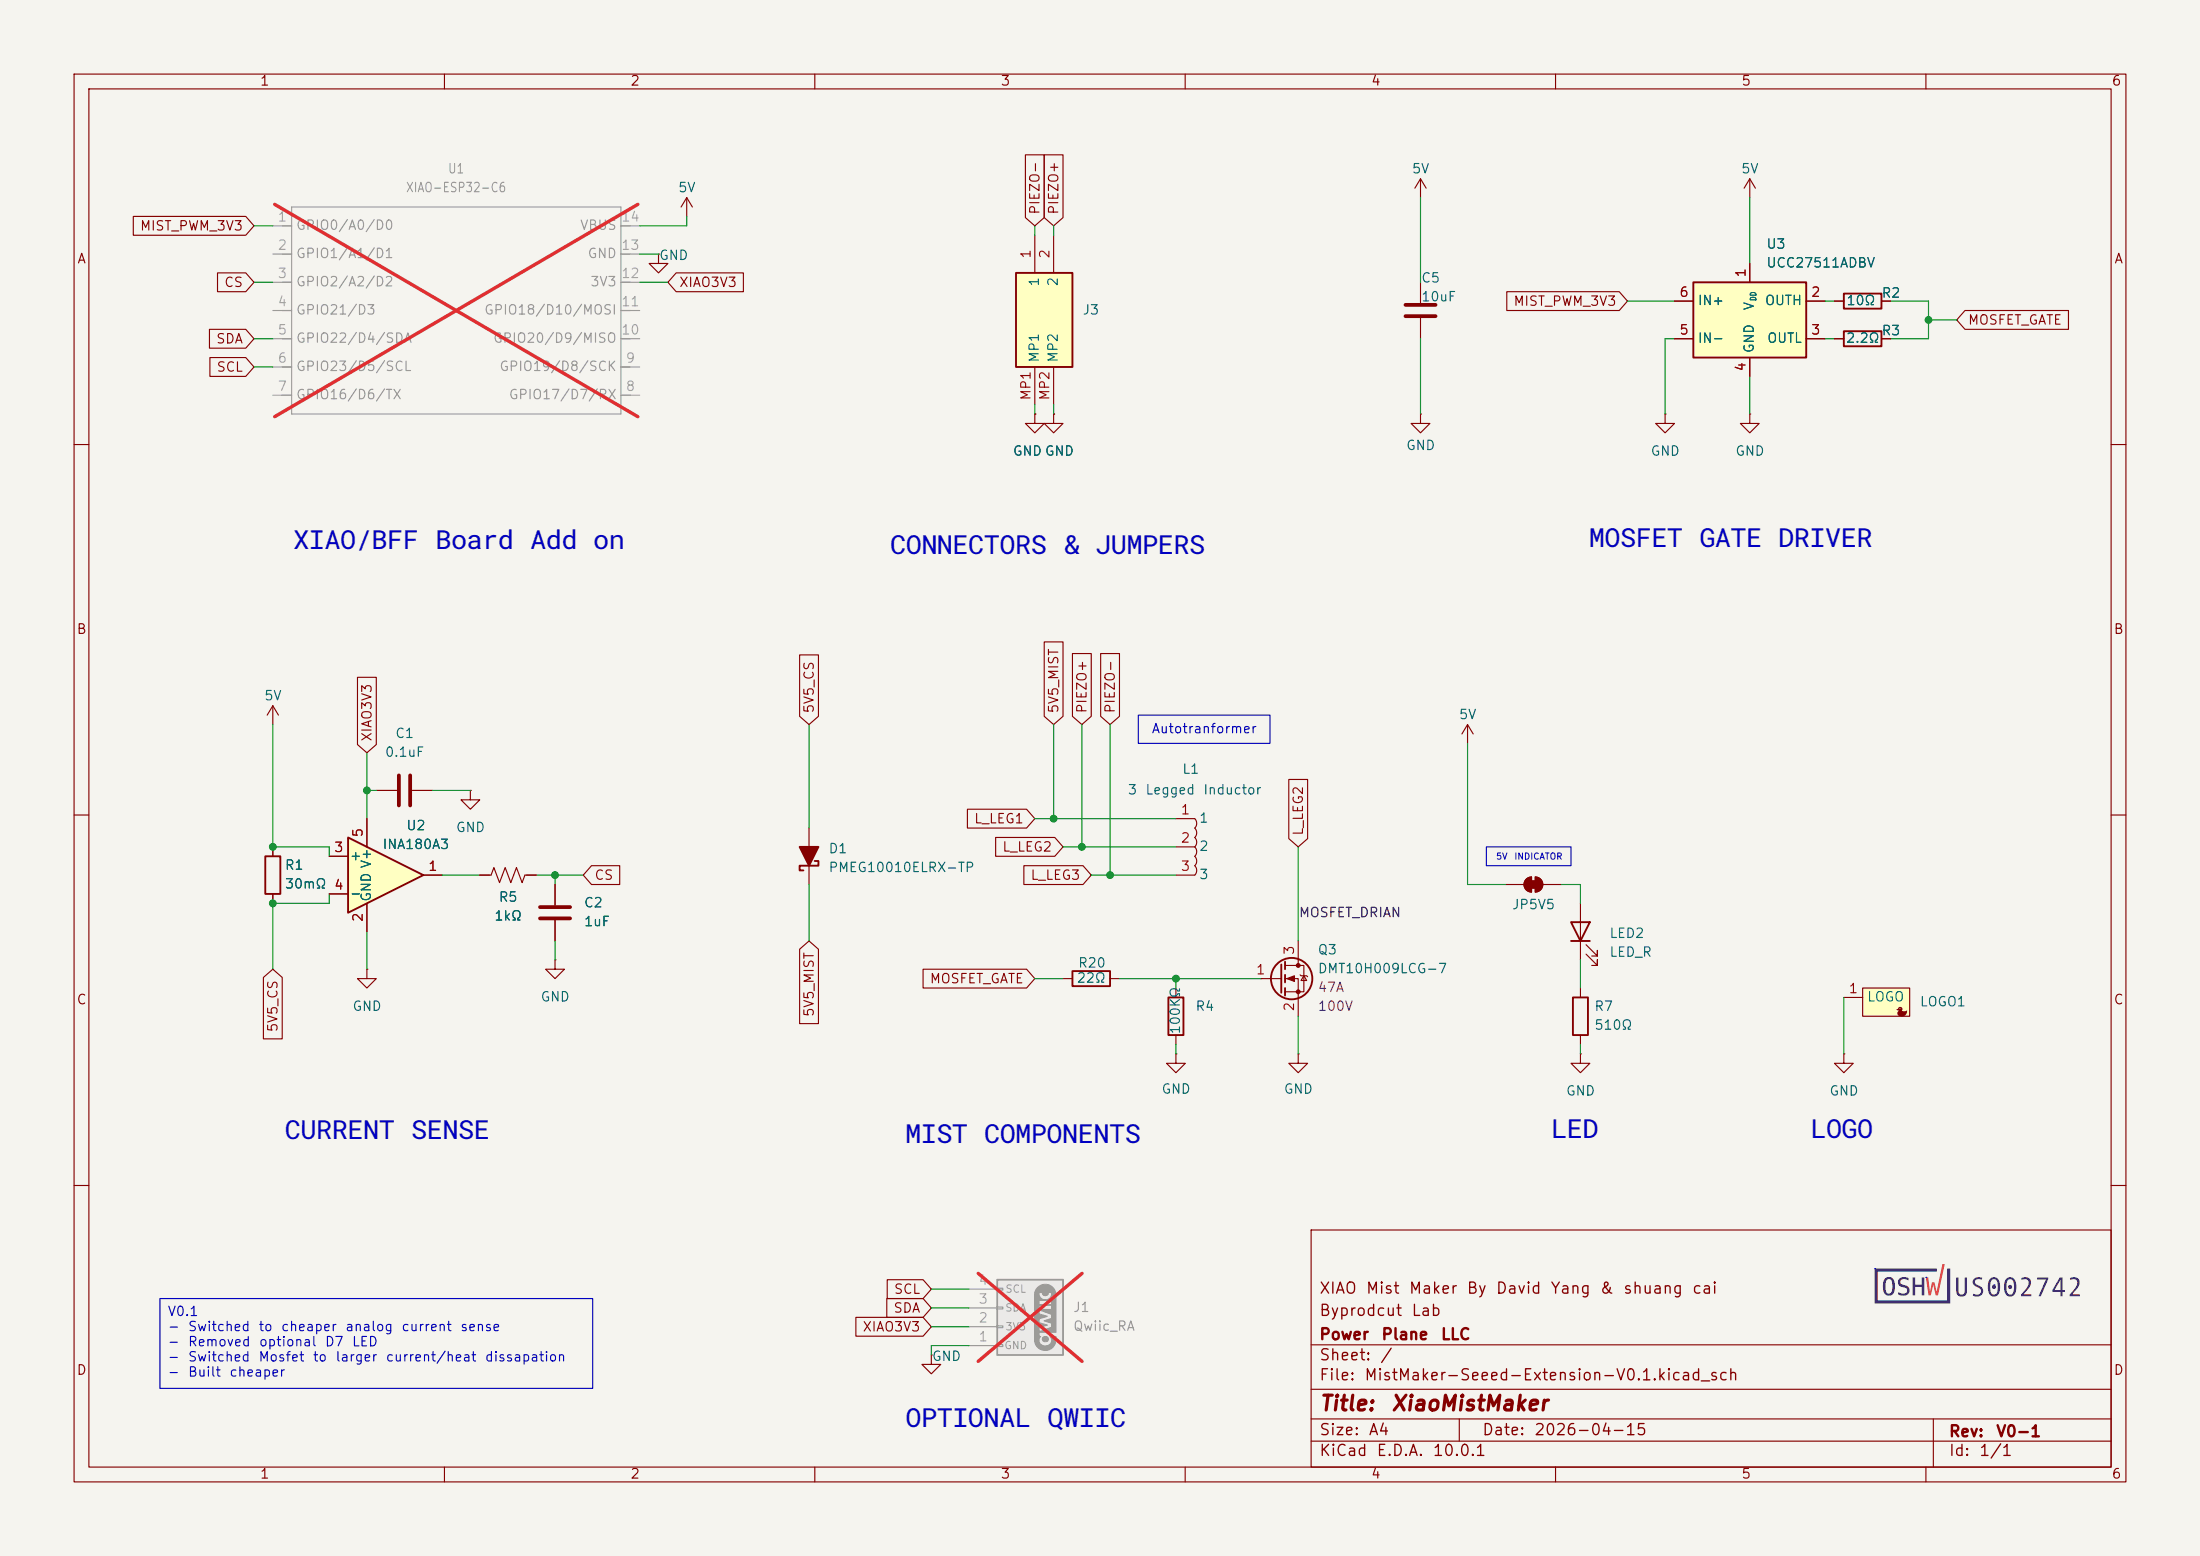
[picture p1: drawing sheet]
<svg xmlns="http://www.w3.org/2000/svg" width="297mm" height="210mm" viewBox="0 0 297 210" stroke-linecap="round" stroke-linejoin="round" font-family="sans-serif">
<path d="M0 0h297v210h-297z" fill="#f5f4ef" stroke="#f5f4ef" stroke-width=".14"/>
<g fill="none" stroke="#840000" stroke-width=".15">
<path d="M10 10h277v190h-277zM12 12h273v186h-273zM60 10v2M110 10v2M160 10v2M210 10v2M260 10v2M10 60h2M285 60h2M10 110h2M285 110h2M10 160h2"/>
<path d="M177 166h108v32h-108zM285 160h2M60 198v2M110 198v2M160 198v2M177 194.5h108M177 191.5h108M177 187.5h108M177 181.5h108M197 191.5v3M210 198v2M260 198v2"/>
<path d="M261 191.5v6.5"/>
</g>
<g fill="#333">
<path d="M272.9 172.5l.7-.1 .5 .3 .1 .4-.1 .4-.9 1.2h1v.2h-1.4v-.2l.9-1 .2-.6-.2-.4-.3-.1-.5 .1z"/>
<path d="M275 172.4h1.5v.2l-1 2.3h-.3l1-2.2h-1.2z"/>
<path d="M253.1 171.2h8.4v.4h-8v3.9h9.4v-4.3h.4v4.7h-10.2z"/>
<path d="M254.5 172.6l.3-.2h.4l.3 .2 .2 .3 .1 .6v.7l-.2 .4-.3 .2h-.7l-.3-.5-.1-.7h.3l.1 .7 .3 .3 .4-.1 .2-.5-.1-1-.3-.4h-.2l-.2 .2-.2 .8h-.3l.1-.6z"/>
<path d="M279.4 172.5l.8-.1 .5 .3 .1 .4-.2 .4-.9 1.2h1.1v.2h-1.4v-.2l.9-1 .1-.6-.2-.4-.3-.1-.4 .1z"/>
<path d="M256.4 172.6l.5-.2 .7 .1v.3l-.7-.2-.2 .1-.2 .3 .2 .3 .7 .3 .3 .2 .1 .6-.4 .4-.5 .1-.6-.2v-.3l.4 .2h.4l.2-.1 .2-.3-.2-.3-.7-.3-.3-.2-.1-.4z"/>
<path d="M278.1 172.4h.4v1.7h.3v.3h-.3v.5h-.3v-.5h-1.1v-.3h1.1v-1.4l-.8 1.4h-.3z"/>
<path d="M258.2 172.4h.3v1h.9v-1h.4v2.4h-.4v-1.1h-.9v1.1h-.3z"/>
<path d="M264.1 172.4h.3v2.1l.2 .2h.2h.3l.1-.2v-2.1h.3v2l-.1 .3-.2 .2-.7 .1-.3-.4-.1-.4z"/>
</g>
<path d="M260 172.4h.3l.2 2 .3-1.3h.4l.2 1.3 .8-3.8h.3l-.9 4.2h-.3l-.3-1.4-.3 1.4h-.3z" fill="#f44"/>
<g fill="#333">
<path d="M268.7 172.6l.3-.2h.5l.2 .2 .2 .4 .1 .6v.7l-.2 .4-.4 .3h-.4l-.4-.3-.2-.4v-.6h.3v.6l.2 .3 .2 .1h.3l.2-.2 .1-.4-.1-1.1-.2-.3h-.4l-.3 .3v.7h-.3v-.7z"/>
<path d="M270.9 172.6l.3-.2h.5l.2 .2 .2 .4 .1 .6-.1 .7-.2 .4-.3 .3h-.5l-.3-.3-.2-.4-.1-.6h.4v.6l.2 .3 .2 .1h.3l.2-.2 .1-.4-.1-1.1-.2-.3h-.4l-.3 .3v.7h-.4l.1-.7z"/>
<path d="M266.5 172.6l.4-.2 .7 .1-.1 .2h-.6l-.3 .3 .1 .3 .8 .4 .2 .3-.1 .6-.4 .4h-.5l-.4-.1 .1-.3 .4 .1h.4l.2-.4-.1-.4-.7-.4-.2-.2-.1-.4z"/>
<circle cx="271.4" cy="173.7" r=".27"/>
<circle cx="269.2" cy="173.7" r=".27"/>
</g>
<path d="M144.8 131.1h5.1v2h-5.1z" fill="none" stroke="#840000" stroke-width=".25"/>
<path d="M191.8 38.1v2.8M191.8 42.9v2.8M143.5 132.1h1.3M149.9 132.1h1.2M125.7 182.9v1.3h1.3l-1.3 1.2-1.2-1.2h1.2M125.7 182.9h.1" fill="none" stroke="#840000" stroke-width=".15"/>
<path d="M189.7 42.7h4.1M189.7 41.1h4.1" fill="none" stroke="#840000" stroke-width=".51"/>
<path d="M228.6 38.1h15.2v10.2h-15.2z" fill="#ffffc2"/>
<path d="M228.6 38.1h15.2v10.2h-15.2zM248.9 39.6h5.1v2.1h-5.1zM248.9 44.7h5.1v2h-5.1zM35.8 115.6h2v5.1h-2zM157.7 134.6h2.1v5.1h-2.1z" fill="none" stroke="#840000" stroke-width=".25"/>
<g fill="none" stroke="#840000" stroke-width=".15">
<path d="M236.2 35.6v2.5M224.8 55.9v1.3h1.3l-1.3 1.2-1.3-1.2h1.3M224.8 55.9h.1M226.1 40.6h2.5M226.1 45.7h2.5M236.2 55.9v1.3h1.3l-1.3 1.2-1.3-1.2h1.3M236.2 55.9h.1M236.2 48.3v2.5M243.8 40.6h2.6M243.8 45.7h2.6M247.6 40.6h1.3M247.6 45.7h1.3"/>
<path d="M254 40.6h1.3M254 45.7h1.3M198.1 97.8l-.7 1.3M198.1 97.8l.8 1.3M198.1 97.8v2.5M36.8 114.3v1.3M158.7 110.5h2.6a.9 .9 0 0 1 0 1.3M158.7 114.3h2.6M161.3 111.8a1.03 1.03 0 0 1 0 1.3 .9 .9 0 0 1 0 1.2M161.3 114.3a1.03 1.03 0 0 1 0 1.3 1.05 1.05 0 0 1 0 1.3 .9 .9 0 0 1 0 1.2h-2.6M203.2 119.4h2.5M206 118.7l.4-.3h.4v2a1.02 1.02 0 0 1-1-.6 1.02 1.02 0 0 1 .2-1.1z"/>
<path d="M207.3 118.4a1.02 1.02 0 0 1 1 1 1.02 1.02 0 0 1-1 1zM208.3 119.4h2.5M36.8 120.7v1.2M158.7 133.4v1.2M158.7 139.7v1.3M248.9 142.2v1.3h1.3l-1.3 1.3-1.3-1.3h1.3M248.9 142.2h.1"/>
</g>
<g fill="#840000" stroke="#840000" stroke-width=".15">
<path d="M206.5 118.9h1v1h-1z"/>
<path d="M206 118.7l.4-.3h.4v2a1.02 1.02 0 0 1-1-.6 1.02 1.02 0 0 1 .2-1.1z"/>
<path d="M207.3 118.4a1.02 1.02 0 0 1 1 1 1.02 1.02 0 0 1-1 1z"/>
</g>
<circle cx="251.9" cy="133.6" r=".06" fill="#fff"/>
<path d="M251.5 133.4h6.3v3.8h-6.3z" fill="#ffffc2"/>
<path d="M256 136.2h.6l-.1-.1h-.3l.2-.2h.3l.1 .2-.1 .3 .4 .1 .4-.1-.1 .4a.62 .62 0 0 1-.7 .5 .62 .62 0 0 1-.5-.7l.1-.2z" fill="#840000"/>
<g fill="none" stroke="#840000" stroke-width=".15">
<path d="M49.5 130.8v1.3h1.3l-1.3 1.3-1.2-1.3h1.2M49.5 130.8h.1M74.9 129.5v1.3h1.3l-1.3 1.3-1.2-1.3h1.2M74.9 129.5h.1M170.2 132.1h.1M170.2 132.1h2.8M173.5 130.3h2.5v3.6h-2.5M173.5 132.1h1.8v5.1M175.3 127v3.3M175.5 131.6l.1 .1h.8l.1 .1M176 131.7l.4 .6h-.8zM213.4 121.9v7.6"/>
<path d="M213.4 133.4v1.2M213.4 139.7v1.3M214.1 128.8l1.5 1.5v-.8v.8h-.7M214.1 127.5l1.5 1.5v-.7v.7h-.7M248.9 134.6h2.6M251.5 133.4h6.3v3.8h-6.3zM158.7 142.2v1.3h1.3l-1.3 1.3-1.2-1.3h1.2M158.7 142.2h.1M175.3 142.2v1.3h1.2l-1.2 1.3-1.3-1.3h1.3M175.3 142.2h.1M213.4 142.2v1.3h1.2l-1.2 1.3-1.3-1.3h1.3M213.4 142.2h.1"/>
</g>
<g fill="none" stroke="#840000" stroke-width=".25">
<path d="M173 130.2v3.8M173.5 129.8v1M173.5 131.6v1M173.5 133.4v1M212.1 124.5h2.5l-1.2 2.5zM212.1 127h2.5M212.3 134.6h2.1v5.1h-2.1z"/>
<circle cx="174.4" cy="132.1" r="2.79"/>
</g>
<g fill="#840000" stroke="#840000" stroke-width=".15">
<path d="M173.7 132.1l1.1-.4v.8z"/>
<circle cx="175.3" cy="130.3" r=".25"/>
<circle cx="175.3" cy="133.9" r=".25"/>
</g>
<path d="M137.2 36.8h7.6v12.7h-7.6z" fill="#ffffc2"/>
<path d="M137.2 36.8h7.6v12.7h-7.6z" fill="none" stroke="#840000" stroke-width=".25"/>
<g fill="none" stroke="#840000" stroke-width=".15">
<path d="M139.7 31.8v5M142.2 31.8v5M139.7 55.9v1.3h1.3l-1.3 1.2-1.3-1.2h1.3M139.7 55.9h.1M139.7 49.5v5.1M142.2 55.9v1.3h1.3l-1.3 1.2-1.2-1.2h1.2M142.2 55.9h.1M142.2 49.5v5.1M36.8 95.3l-.7 1.2M36.8 95.3l.8 1.2M36.8 95.3v2.5M50.8 106.7h2.8"/>
<path d="M55.6 106.7h2.8"/>
</g>
<path d="M53.8 104.6v4.1M55.4 104.6v4.1" fill="none" stroke="#840000" stroke-width=".51"/>
<path d="M134.6 172.7h8.9v10.2h-8.9z" fill="#ebeae8"/>
<g fill="#9c9b98" stroke="#9c9b98" stroke-width=".14">
<path d="M140.1 173.7a1.46 1.46 0 0 1 2.5 .9v5.2h-2.3v-.1l1.7-.6v-.5l-1.1-.3 1.1-.4v-2.4h-.9v-.1a.8 .8 0 0 0 .9-.9l-.5-.1a.4 .4 0 0 1-.4 .5 .4 .4 0 0 1-.4-.5l-.4 .1a.82 .82 0 0 0 .8 .9v.1h-.8v.6h1.7v.1h-1.7v.5h1.7v.7l-1.7-.6v.5l1.1 .4-1.1 .3v.5l1.1 .3-1.1 .4v1.2h.2a.82 .82 0 0 0 .4 1.3 .82 .82 0 0 0 1.1-.8l-.3-.5h.9a1.49 1.49 0 0 1-1.1 1.8 1.49 1.49 0 0 1-1.8-1.2v-6.4l.1-.5z"/>
<circle cx="141.2" cy="180.7" r=".4"/>
</g>
<path d="M134.6 172.7h8.9v10.2h-8.9z" fill="none" stroke="#9c9b98" stroke-width=".25"/>
<g fill="none" stroke="#9c9b98" stroke-width=".15">
<path d="M36.8 30.5h2.6M36.8 34.3h2.6M36.8 38.1h2.6M39.4 27.9h44.4v28h-44.4zM83.8 30.5h2.6M83.8 34.3h2.6M83.8 38.1h2.6M36.8 41.9h2.6M36.8 45.7h2.6M36.8 49.5h2.6M36.8 53.3h2.6M83.8 41.9h2.6"/>
<path d="M83.8 45.7h2.6M83.8 49.5h2.6M83.8 53.3h2.6M130.8 179.1h3.8M130.8 176.5h3.8M130.8 174h3.8M134.6 173.9h.8v.2h-.8zM134.6 176.4h.8v.3h-.8zM134.6 178.9h.8v.3h-.8zM130.8 181.6h3.8M134.6 181.5h.8v.2h-.8z"/>
</g>
<path d="M37.1 27.6l49 28.6M86.1 27.6l-49 28.6M132.1 171.9l14 11.8M146.1 171.9l-14 11.8" fill="none" stroke="#e12e31" stroke-width=".46"/>
<g fill="none" stroke="#840000" stroke-width=".15">
<path d="M88.9 34.3v1.3h1.3l-1.3 1.2-1.3-1.2h1.3M88.9 34.3h.1M92.7 26.7l-.8 1.2M92.7 26.7l.8 1.2M92.7 26.7v2.5M191.8 24.1l-.8 1.3M191.8 24.1l.7 1.3M191.8 24.1v2.6M236.2 24.1l-.7 1.3M236.2 24.1l.8 1.3M236.2 24.1v2.6M191.8 55.9v1.3h1.2l-1.2 1.2-1.3-1.2h1.3"/>
<path d="M191.8 55.9h.1M63.5 106.7v1.3h1.3l-1.3 1.2-1.3-1.2h1.3M63.5 106.7h.1M64.8 118.1h1.5l.4-1 .7 2 .8-2 .8 2 .7-2 .8 2 .4-1h1.5M74.9 119.4v2.8M109.2 111.8v7.6M74.9 124.2v2.8"/>
</g>
<path d="M107.9 114.3h2.6l-1.3 2.5z" fill="#840000" stroke="#840000" stroke-width=".25"/>
<path d="M110 116.2h.5v.6h-2.6v.7h.6" fill="none" stroke="#840000" stroke-width=".25"/>
<path d="M72.9 122.4h4.1M72.9 124h4.1" fill="none" stroke="#840000" stroke-width=".51"/>
<path d="M47 113l10.1 5.1-10.1 5.1z" fill="#ffffc2"/>
<path d="M47 113l10.1 5.1-10.1 5.1z" fill="none" stroke="#840000" stroke-width=".25"/>
<g fill="none" stroke="#840000" stroke-width=".15">
<path d="M18 29.2h15.2l1.1 1.3-1.1 1.3h-15.2zM29.4 36.8h3.8l1.1 1.3-1.1 1.3h-3.8zM91.3 36.8h9.1v2.6h-9.1l-1.1-1.3zM138.4 20.9h2.6v8.5l-1.3 1.1-1.3-1.1zM141 20.9h2.5v8.5l-1.3 1.1-1.2-1.1zM203.4 39.4h15.2l1.1 1.2-1.1 1.3h-15.2zM236.2 35.6v2.5M28.3 44.4h4.9l1.1 1.3-1.1 1.3h-4.9zM28.3 48.3h4.9l1.1 1.2-1.1 1.3h-4.9zM139.7 55.9h.1M142.2 55.9h.1M226.1 40.6h2.5"/>
<path d="M226.1 45.7h2.5M236.2 48.3v2.5M243.8 40.6h2.6M243.8 45.7h2.6M247.6 40.6h1.3M247.6 45.7h1.3M254 40.6h1.3M254 45.7h1.3M265.3 41.9h13.9v2.6h-13.9l-1.1-1.3zM48.3 91.4h2.5v9.1l-1.3 1.1-1.2-1.1zM107.9 88.4h2.6v8.3l-1.3 1.1-1.3-1.1zM141 86.6h2.5v10.1l-1.3 1.1-1.2-1.1z"/>
<path d="M144.8 88.2h2.5v8.5l-1.3 1.1-1.2-1.1zM148.6 88.2h2.5v8.5l-1.2 1.1-1.3-1.1zM36.8 114.3v1.3M44.4 115.6h2.6M49.5 110.5v3.8M57.1 118.1h2.6M64.8 118.1h1.2M71.1 118.1h1.3M74.9 119.4v2.8M79.9 116.8h3.8v2.6h-3.8l-1.2-1.3zM130.6 109.2h8l1.1 1.3-1.1 1.3h-8zM134.4 113h8l1.1 1.3-1.1 1.3h-8z"/>
<path d="M138.2 116.8h8l1.1 1.3-1.1 1.3h-8zM174 105.2h2.5v8l-1.2 1.1-1.3-1.1zM35.6 131.9l1.2-1.1 1.3 1.1v8.3h-2.5zM36.8 120.7v1.2M44.4 120.7h2.6M49.5 121.9v3.8M74.9 124.2v2.8M107.9 128.1l1.3-1.1 1.3 1.1v10.1h-2.6zM124.6 130.8h14l1.1 1.3-1.1 1.3h-14zM115.5 177.8h9.1l1.1 1.3-1.1 1.2h-9.1zM119.7 175.3h4.9l1.1 1.2-1.1 1.3h-4.9zM119.8 172.7h4.8l1.1 1.3-1.1 1.3h-4.8z"/>
</g>
<path d="M153.7 96.5h17.7v3.8h-17.7zM200.7 114.3h11.4v2.5h-11.4zM21.6 175.3h58.4v12.1h-58.4zM253.1 171.2h.1M260 172.4h.1M269.2 173.4h.1" fill="none" stroke="#0000c2" stroke-width=".15"/>
<g fill="none" stroke="#009600" stroke-width=".15">
<path d="M34.3 38.1h2.5M34.3 30.5h2.5M86.4 34.3h2.5M86.4 38.1h3.8M92.7 29.2v1.3h-6.3M139.7 30.5v1.3M142.2 30.5v1.3M191.8 26.7v11.4M236.2 26.7v8.9M34.3 49.5h2.5M34.3 45.7h2.5M139.7 54.6v1.3"/>
<path d="M142.2 54.6v1.3M191.8 45.7v10.2M219.7 40.6h6.4M226.1 45.7h-1.3v10.2M236.2 50.8v5.1M246.4 40.6h1.2M246.4 45.7h1.2M255.3 40.6h5v5.1h-5M260.3 43.2h3.9M36.8 97.8v16.5h7.6v1.3M109.2 97.8v14M142.2 97.8v12.7"/>
<path d="M146 97.8v16.5M149.9 97.8v20.3M49.5 106.7h1.3M49.5 101.6v8.9M58.4 106.7h5.1M59.7 118.1h5.1M72.4 118.1h6.3M74.9 118.1v1.3M109.2 119.4v7.6M139.7 110.5h19M143.5 114.3h15.2M147.3 118.1h11.4"/>
<path d="M175.3 114.3v12.7M198.1 100.3v19.1h5.1M210.8 119.4h2.6v2.5M44.4 120.7v1.2h-7.6v8.9M49.5 125.7v5.1M74.9 127v2.5M139.7 132.1h3.8M151.1 132.1h19.1M158.7 132.1v1.3M175.3 137.2v5M213.4 129.5v3.9M248.9 134.6v7.6"/>
<path d="M158.7 141v1.2M213.4 141v1.2M125.7 179.1h5.1M125.7 176.5h5.1M125.7 174h5.1M130.8 181.6h-5.1v1.3"/>
</g>
<g fill="#009600" stroke="#009600" stroke-width=".14">
<circle cx="49.5" cy="106.7" r=".46"/>
<circle cx="36.8" cy="121.9" r=".46"/>
<circle cx="36.8" cy="114.3" r=".46"/>
<circle cx="74.9" cy="118.1" r=".46"/>
<circle cx="158.7" cy="132.1" r=".46"/>
<circle cx="142.2" cy="110.5" r=".46"/>
<circle cx="149.9" cy="118.1" r=".46"/>
<circle cx="146" cy="114.3" r=".46"/>
<circle cx="260.3" cy="43.2" r=".46"/>
</g>
<g font-size="3.5" fill="#0000c2">
<text x="39.6" y="74">XIAO/BFF Board Add on</text>
<text x="120.2" y="74.8">CONNECTORS &amp; JUMPERS</text>
<text x="214.5" y="73.8">MOSFET GATE DRIVER</text>
<text x="38.5" y="153.8">CURRENT SENSE</text>
<text x="122.2" y="154.3">MIST COMPONENTS</text>
<text x="209.4" y="153.5">LED</text>
<text x="244.4" y="153.5">LOGO</text>
<text x="122.2" y="192.7">OPTIONAL QWIIC</text>
</g>
<g font-size="2" fill="#840000">
<text x="178" y="190.9">Title:</text>
<text x="187.7" y="190.9">XiaoMistMaker</text>
</g>
<g font-size="1.5" fill="#840000">
<text x="178" y="178">Byprodcut</text>
<text x="178" y="175">XIAO</text>
<text x="184.3" y="175">Mist</text>
<text x="190.1" y="175">Maker</text>
<text x="190.4" y="178">Lab</text>
<text x="197.9" y="175">By</text>
<text x="201.8" y="175">David</text>
<text x="209.2" y="175">Yang</text>
<text x="215.9" y="175">&amp;</text>
<text x="219" y="175">shuang</text>
<text x="228.3" y="175">cai</text>
<text x="178" y="184">Sheet:</text>
<text x="178" y="181.2">Power</text>
<text x="186.2" y="184">/</text>
<text x="186.4" y="181.2">Plane</text>
<text x="194.4" y="181.2">LLC</text>
<text x="178" y="186.7">File:</text>
<text x="184.1" y="186.7">MistMaker-Seeed-Extension-V0.1.kicad_sch</text>
<text x="178" y="196.9">KiCad</text>
<text x="178" y="194.1">Size:</text>
<text x="184.7" y="194.1">A4</text>
<text x="185.7" y="196.9">E.D.A.</text>
<text x="193.3" y="196.9">10.0.1</text>
<text x="200" y="194.1">Date:</text>
<text x="207" y="194.1">2026-04-15</text>
<text x="263" y="194.3">Rev:</text>
<text x="263" y="196.9">Id:</text>
<text x="267.1" y="196.9">1/1</text>
<text x="269.4" y="194.3">V0-1</text>
</g>
<g font-size="1.3" fill="#840000">
<text x="35" y="11.9">1</text>
<text x="85" y="11.9">2</text>
<text x="135" y="11.9">3</text>
<text x="185" y="11.9">4</text>
<text x="235" y="11.9">5</text>
<text x="285" y="11.9">6</text>
<text x="140.7" y="29.1" transform="rotate(-90 140.7 29.1)">PIEZO-</text>
<text x="143.2" y="29.1" transform="rotate(-90 143.2 29.1)">PIEZO+</text>
<text x="10.3" y="35.9">A</text>
<text x="18.8" y="31.4">MIST_PWM_3V3</text>
<text x="285.3" y="35.9">A</text>
<text x="30.2" y="39.1">CS</text>
<text x="91.6" y="39.1">XIAO3V3</text>
<text x="204.2" y="41.6">MIST_PWM_3V3</text>
<text x="29.1" y="46.7">SDA</text>
<text x="265.6" y="44.1">MOSFET_GATE</text>
<text x="29.2" y="50.5">SCL</text>
<text x="10.3" y="85.9">B</text>
<text x="285.3" y="85.9">B</text>
<text x="50.5" y="100.2" transform="rotate(-90 50.5 100.2)">XIAO3V3</text>
<text x="110.2" y="96.4" transform="rotate(-90 110.2 96.4)">5V5_CS</text>
<text x="143.2" y="96.4" transform="rotate(-90 143.2 96.4)">5V5_MIST</text>
<text x="147" y="96.4" transform="rotate(-90 147 96.4)">PIEZO+</text>
<text x="150.8" y="96.4" transform="rotate(-90 150.8 96.4)">PIEZO-</text>
<text x="131.4" y="111.4">L_LEG1</text>
<text x="176.2" y="112.9" transform="rotate(-90 176.2 112.9)">L_LEG2</text>
<text x="80.2" y="119.1">CS</text>
<text x="135.2" y="115.3">L_LEG2</text>
<text x="139" y="119.1">L_LEG3</text>
<text x="10.3" y="135.9">C</text>
<text x="110.2" y="137.3" transform="rotate(-90 110.2 137.3)">5V5_MIST</text>
<text x="125.4" y="133">MOSFET_GATE</text>
<text x="285.3" y="135.9">C</text>
<text x="37.8" y="139.4" transform="rotate(-90 37.8 139.4)">5V5_CS</text>
<text x="120.5" y="177.5">SDA</text>
<text x="120.6" y="174.9">SCL</text>
<text x="10.3" y="185.9">D</text>
<text x="116.4" y="180">XIAO3V3</text>
<text x="285.3" y="185.9">D</text>
<text x="35" y="199.9">1</text>
<text x="85" y="199.9">2</text>
<text x="135" y="199.9">3</text>
<text x="185" y="199.9">4</text>
<text x="235" y="199.9">5</text>
<text x="285" y="199.9">6</text>
</g>
<g font-size="1.3" fill="#939391">
<text x="60.4" y="23.7">U1</text>
<text x="54.7" y="26.3">XIAO-ESP32-C6</text>
<text x="39.9" y="31.3">GPIO0/A0/D0</text>
<text x="39.9" y="35.2">GPIO1/A1/D1</text>
<text x="78.2" y="31.3">VBUS</text>
<text x="79.2" y="35.2">GND</text>
<text x="39.9" y="39">GPIO2/A2/D2</text>
<text x="79.6" y="39">3V3</text>
<text x="39.9" y="42.8">GPIO21/D3</text>
<text x="39.9" y="46.6">GPIO22/D4/SDA</text>
<text x="65.3" y="42.8">GPIO18/D10/MOSI</text>
<text x="66.5" y="46.6">GPIO20/D9/MISO</text>
<text x="39.9" y="50.4">GPIO23/D5/SCL</text>
<text x="67.3" y="50.4">GPIO19/D8/SCK</text>
<text x="39.9" y="54.2">GPIO16/D6/TX</text>
<text x="68.6" y="54.2">GPIO17/D7/RX</text>
<text x="144.8" y="177.4">J1</text>
<text x="144.8" y="179.9">Qwiic_RA</text>
</g>
<g font-size="1.3" fill="#006464">
<text x="190.5" y="23.7">5V</text>
<text x="235" y="23.7">5V</text>
<text x="91.5" y="26.3">5V</text>
<text x="88.9" y="35.4">GND</text>
<text x="238.4" y="33.9">U3</text>
<text x="140.6" y="38.8" transform="rotate(-90 140.6 38.8)">1</text>
<text x="143.1" y="38.8" transform="rotate(-90 143.1 38.8)">2</text>
<text x="191.8" y="38.5">C5</text>
<text x="191.8" y="41">10uF</text>
<text x="229.1" y="41.5">IN+</text>
<text x="237.1" y="42" transform="rotate(-90 237.1 42)">V</text>
<text x="238.2" y="41.5">OUTH</text>
<text x="238.4" y="36.4">UCC27511ADBV</text>
<text x="249.2" y="41.5">10Ω</text>
<text x="253.9" y="40.5">R2</text>
<text x="146.1" y="42.8">J3</text>
<text x="229.1" y="46.6">IN-</text>
<text x="237.1" y="47.8" transform="rotate(-90 237.1 47.8)">GND</text>
<text x="238.5" y="46.6">OUTL</text>
<text x="249.1" y="46.6">2.2Ω</text>
<text x="253.9" y="45.6">R3</text>
<text x="140.6" y="49" transform="rotate(-90 140.6 49)">MP1</text>
<text x="143.1" y="49" transform="rotate(-90 143.1 49)">MP2</text>
<text x="136.6" y="61.8">GND GND</text>
<text x="189.7" y="61.1">GND</text>
<text x="222.8" y="61.8">GND</text>
<text x="234.2" y="61.8">GND</text>
<text x="35.6" y="94.8">5V</text>
<text x="53.3" y="99.9">C1</text>
<text x="196.9" y="97.4">5V</text>
<text x="51.9" y="102.5">0.1uF</text>
<text x="152.2" y="107.5">3</text>
<text x="154.5" y="107.5">Legged</text>
<text x="159.5" y="104.7">L1</text>
<text x="162.4" y="107.5">Inductor</text>
<text x="54.8" y="112.4">U2</text>
<text x="61.5" y="112.6">GND</text>
<text x="161.8" y="111.4">1</text>
<text x="38.4" y="117.7">R1</text>
<text x="47.1" y="116.4">+</text>
<text x="51.6" y="114.9">INA180A3</text>
<text x="111.8" y="115.5">D1</text>
<text x="111.8" y="118">PMEG10010ELRX-TP</text>
<text x="161.8" y="115.2">2</text>
<text x="161.8" y="119">3</text>
<text x="38.4" y="120.2">30mΩ 4</text>
<text x="47.1" y="121.5">-</text>
<text x="50.4" y="121.8" transform="rotate(-90 50.4 121.8)">GND V+</text>
<text x="66.6" y="124.6">1kΩ</text>
<text x="67.2" y="122">R5</text>
<text x="78.7" y="122.8">C2</text>
<text x="78.7" y="125.3">1uF</text>
<text x="204" y="123">JP5V5</text>
<text x="145.5" y="130.9">R20</text>
<text x="177.8" y="129.1">Q3</text>
<text x="177.8" y="131.7">DMT10H009LCG-7</text>
<text x="217.2" y="129.5">LED_R</text>
<text x="217.2" y="126.9">LED2</text>
<text x="47.5" y="136.8">GND</text>
<text x="72.9" y="135.5">GND</text>
<text x="145.3" y="132.9">22Ω</text>
<text x="161.3" y="136.8">R4</text>
<text x="215.1" y="136.8">R7</text>
<text x="252" y="135.5">LOGO</text>
<text x="259.1" y="136.1">LOGO1</text>
<text x="159.6" y="139.7" transform="rotate(-90 159.6 139.7)">100KΩ</text>
<text x="215.1" y="139.3">510Ω</text>
<text x="156.7" y="147.9">GND</text>
<text x="173.2" y="147.9">GND</text>
<text x="211.3" y="148.2">GND</text>
<text x="246.9" y="148.2">GND</text>
<text x="125.7" y="184">GND</text>
</g>
<g font-size="1.3" fill="#a5a4a2">
<text x="37.4" y="30.2">1</text>
<text x="37.4" y="34">2</text>
<text x="83.8" y="34">13</text>
<text x="83.8" y="30.2">14</text>
<text x="37.4" y="37.8">3</text>
<text x="37.4" y="41.7">4</text>
<text x="83.8" y="41.7">11</text>
<text x="83.8" y="37.8">12</text>
<text x="37.4" y="45.5">5</text>
<text x="83.8" y="45.5">10</text>
<text x="37.4" y="49.3">6</text>
<text x="37.4" y="53.1">7</text>
<text x="84.4" y="53.1">8</text>
<text x="84.4" y="49.3">9</text>
<text x="132" y="173.7">4</text>
<text x="132" y="178.8">2</text>
<text x="132" y="176.3">3</text>
<text x="132" y="181.4">1</text>
</g>
<g font-size="1.3" fill="#a90000">
<text x="139.4" y="35" transform="rotate(-90 139.4 35)">1</text>
<text x="142" y="35" transform="rotate(-90 142 35)">2</text>
<text x="226.6" y="40.4">6</text>
<text x="236" y="37.5" transform="rotate(-90 236 37.5)">1</text>
<text x="244.4" y="40.4">2</text>
<text x="226.6" y="45.5">5</text>
<text x="244.4" y="45.5">3</text>
<text x="236" y="50.2" transform="rotate(-90 236 50.2)">4</text>
<text x="139.4" y="54.1" transform="rotate(-90 139.4 54.1)">MP1</text>
<text x="142" y="54.1" transform="rotate(-90 142 54.1)">MP2</text>
<text x="49.3" y="113.1" transform="rotate(-90 49.3 113.1)">5</text>
<text x="159.3" y="110.2">1</text>
<text x="45" y="115.3">3</text>
<text x="57.7" y="117.9">1</text>
<text x="159.3" y="114">2</text>
<text x="159.3" y="117.9">3</text>
<text x="49.3" y="124.5" transform="rotate(-90 49.3 124.5)">2</text>
<text x="169.5" y="131.8">1</text>
<text x="175" y="129" transform="rotate(-90 175 129)">3</text>
<text x="175" y="136.6" transform="rotate(-90 175 136.6)">2</text>
<text x="249.5" y="134.4">1</text>
</g>
<g font-size="1.3" fill="#0000c2">
<text x="155.4" y="99.3">Autotranformer</text>
<text x="22.5" y="177.9">V0.1</text>
<text x="22.5" y="180">-</text>
<text x="25.3" y="180">Switched</text>
<text x="34.8" y="180">to</text>
<text x="37.8" y="180">cheaper</text>
<text x="46.5" y="180">analog</text>
<text x="54.1" y="180">current</text>
<text x="62" y="180">sense</text>
<text x="22.5" y="182">-</text>
<text x="22.5" y="184.1">-</text>
<text x="25.3" y="182">Removed</text>
<text x="25.3" y="184.1">Switched</text>
<text x="34.8" y="184.1">Mosfet</text>
<text x="34.9" y="182">optional</text>
<text x="42.1" y="184.1">to</text>
<text x="43.8" y="182">D7</text>
<text x="45.2" y="184.1">larger</text>
<text x="47.4" y="182">LED</text>
<text x="52" y="184.1">current/heat</text>
<text x="65.4" y="184.1">dissapation</text>
<text x="22.5" y="186.1">-</text>
<text x="25.3" y="186.1">Built</text>
<text x="30.9" y="186.1">cheaper</text>
</g>
<text font-size="1.3" fill="#0f0f0f" x="175.3" y="124.1">MOSFET_DRIAN</text>
<g font-size="1.3" fill="#840084">
<text x="177.8" y="136.8">100V</text>
<text x="177.8" y="134.2">47A</text>
</g>
<g font-size="1" fill="#9c9b98">
<text x="135.6" y="177.3">SDA</text>
<text x="135.7" y="174.7">SCL</text>
<text x="135.7" y="179.8">3V3</text>
<text x="135.5" y="182.3">GND</text>
</g>
<text font-size=".8" fill="#006464" x="237.3" y="40.7" transform="rotate(-90 237.3 40.7)">DD</text>
<g font-size=".8" fill="#0000c2">
<text x="201.9" y="116.2">5V</text>
<text x="204.4" y="116.2">INDICATOR</text>
</g>
</svg>
